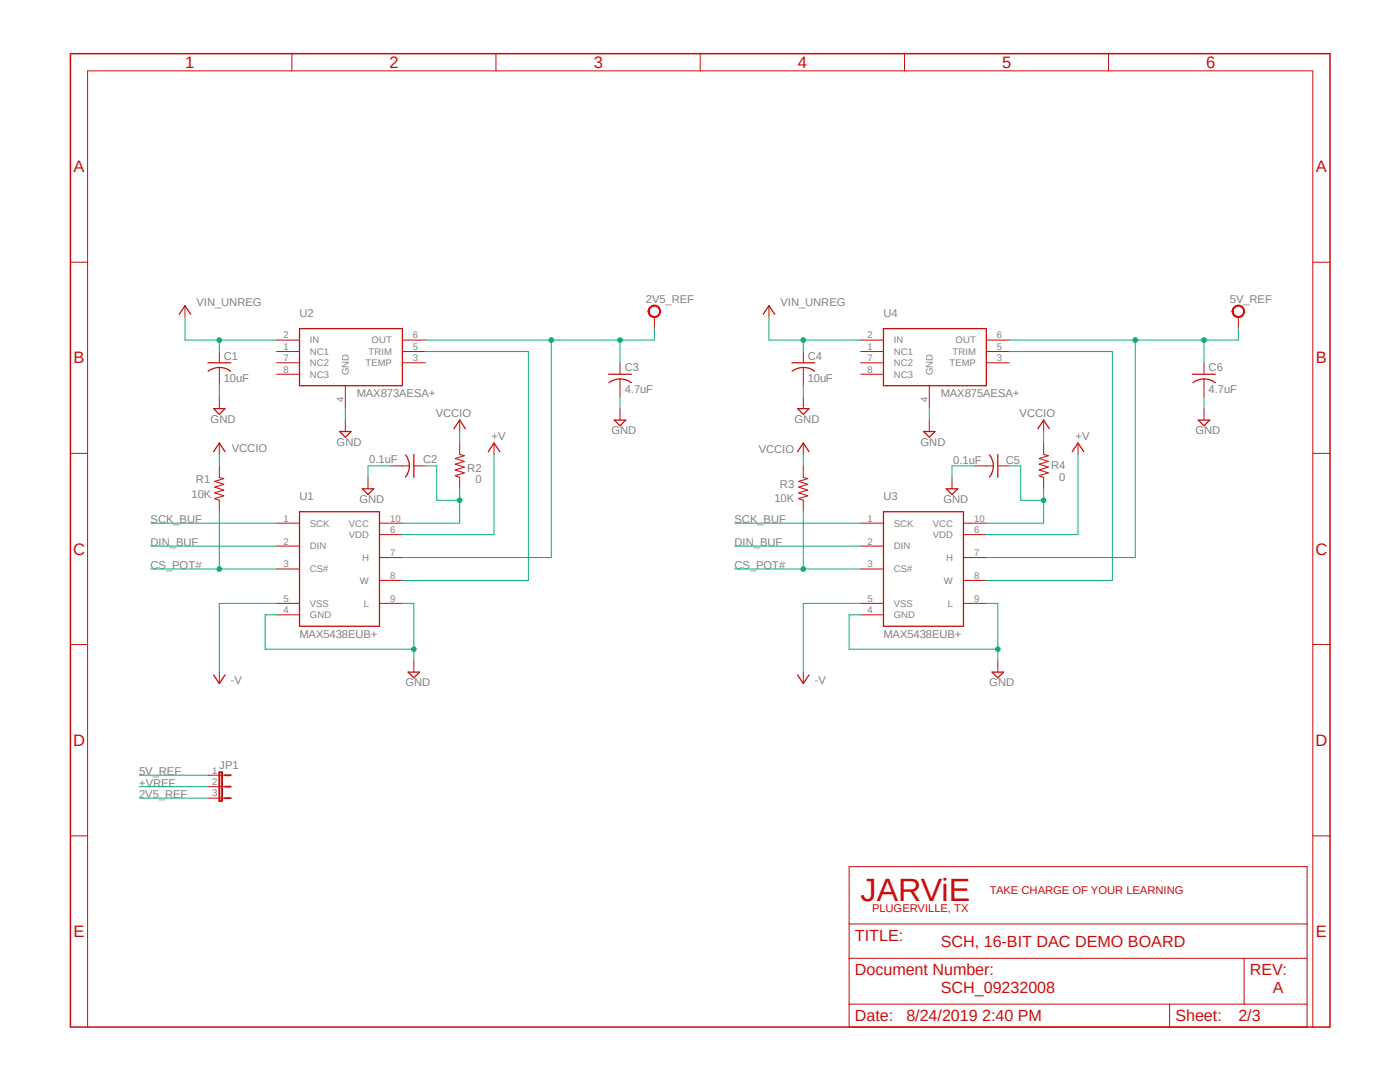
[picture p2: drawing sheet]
<svg xmlns="http://www.w3.org/2000/svg" width="279mm" height="216mm" viewBox="0 0 279 216" stroke-linecap="round" stroke-linejoin="round" font-family="sans-serif">
<path d="M13.6 10.4l252.2 195M265.8 10.4l-252.2 195" fill="none" stroke="#fff" stroke-width=".2"/>
<path d="M14.1 10.7h251.3v194.2h-251.3z" fill="none" stroke="#c90d0c" stroke-width=".3"/>
<g fill="none" stroke="#c90d0c" stroke-width=".2">
<path d="M58.3 10.7v3.4M99 10.7v3.4M139.7 10.7v3.4M180.5 10.7v3.4M221.2 10.7v3.4M14.1 52.3h3.4M262 52.3h3.4M43.8 70.1v2.3M43.8 73.3v3.7M55.2 67.9h4.6M55.2 70.1h4.6M55.2 72.4h4.6"/>
<path d="M55.2 74.7h4.6M68.9 77v4.5M80.3 67.9h4.6M80.3 70.1h4.6M80.3 72.4h4.6M123.7 72.4v2.3M123.7 75.6v3.6M14.1 90.5h3.4M43.8 93v2.2M43.8 99.8v2.3M262 90.5h3.4M55.2 104.4h4.6"/>
<path d="M55.2 109h4.6M55.2 113.5h4.6M75.7 104.4h4.6M75.7 106.7h4.6M75.7 111.3h4.6M75.7 115.8h4.6M14.1 128.6h3.4M55.2 120.4h4.6M55.2 122.7h4.6M75.7 120.4h4.6M262 128.6h3.4M41.5 159.3h3.4"/>
<path d="M41.5 157h3.4M41.5 154.7h3.4M14.1 166.8h3.4M169.5 172.9h91.4v32h-91.4zM262 166.8h3.4M169.5 191.2h91.4M169.5 184.4h91.4M248.3 191.2v9.2M17.5 204.9v-190.8h244.5v190.8M169.5 200.4h91.4M233.4 200.4v4.5"/>
</g>
<path d="M43.8 95.2l.9 .3-1.9 .6 1.9 .5-1.9 .6 1.9 .6-1.9 .5 1.9 .6-1.9 .6 1 .3" fill="none" stroke="#c90d0c" stroke-width=".21"/>
<path d="M41.5 72.4h4.6M41.5 74.1a3.7 3.7 0 0 1 4.5 0M59.8 65.6h20.5v11.4h-20.5zM121.5 74.7h4.5M121.5 76.4a3.6 3.6 0 0 1 4.5 0M59.8 102.1h15.9v22.9h-15.9z" fill="none" stroke="#c90d0c" stroke-width=".25"/>
<path d="M43.8 154.1h.5v5.7h-.5zM44.9 159.3h1.2M44.9 157h1.2M44.9 154.7h1.2" fill="none" stroke="#c90d0c" stroke-width=".38"/>
<path d="M129.7 61.3a1.26 1.26 0 0 1 2 .2 1.26 1.26 0 0 1-.8 1.9 1.26 1.26 0 0 1-1.6-1.3h.3a1.03 1.03 0 0 1 1.5-.8 1.03 1.03 0 0 1 .2 1.7 1.03 1.03 0 0 1-1.7-.5v-.4h-.3z" fill-rule="evenodd" fill="#c90d0c"/>
<g fill="none" stroke="#c90d0c" stroke-width=".2">
<path d="M36.9 61v2.3M129.7 61.3a1.26 1.26 0 0 1 2 .2 1.26 1.26 0 0 1-.8 1.9 1.26 1.26 0 0 1-1.6-1.3h.3a1.03 1.03 0 0 1 1.5-.8 1.03 1.03 0 0 1 .2 1.7 1.03 1.03 0 0 1-1.7-.5v-.4h-.3zM130.6 63.3v2.3M160.3 70.1v2.3M160.3 73.3v3.7M171.7 67.9h4.6M171.7 70.1h4.6M171.7 72.4h4.6M171.7 74.7h4.6M185.5 77v4.5M196.8 67.9h4.6M196.8 70.1h4.6"/>
<path d="M196.8 72.4h4.6M240.3 72.4v2.3M240.3 75.6v3.6M43.8 88.4v2.3M91.7 83.8v2.3M98.6 88.4v2.3M160.3 93v2.2M160.3 99.8v2.3M171.7 104.4h4.6M171.7 109h4.6M171.7 113.5h4.6M192.3 104.4h4.5"/>
<path d="M192.3 106.7h4.5M192.3 111.3h4.5M192.3 115.8h4.5M43.8 134.1v2.3M171.7 120.4h4.6M171.7 122.7h4.6M192.3 120.4h4.5"/>
</g>
<path d="M35.8 62.7l1.1-1.7 1.2 1.7M158 72.4h4.6M158.1 74.1a3.7 3.7 0 0 1 4.5 0M176.3 65.6h20.5v11.4h-20.5zM238 74.7h4.6M238.1 76.4a3.6 3.6 0 0 1 4.4 0M42.6 90.1l1.2-1.7 1.1 1.7M90.6 85.6l1.1-1.8 1.2 1.8M97.5 90.1l1.1-1.7 1.1 1.7M176.3 102.1h16v22.9h-16zM42.6 134.7l1.2 1.7 1.1-1.7" fill="none" stroke="#c90d0c" stroke-width=".25"/>
<path d="M160.3 95.2l.9 .3-1.8 .6 1.8 .5-1.8 .6 1.8 .6-1.8 .5 1.8 .6-1.8 .6 .9 .3" fill="none" stroke="#c90d0c" stroke-width=".21"/>
<path d="M246.2 61.3a1.26 1.26 0 0 1 2 .2 1.26 1.26 0 0 1-.7 1.9 1.26 1.26 0 0 1-1.6-1.3h.2a1.03 1.03 0 0 1 1.5-.8 1.03 1.03 0 0 1 .2 1.7 1.03 1.03 0 0 1-1.6-.5l-.1-.4h-.2z" fill-rule="evenodd" fill="#c90d0c"/>
<g fill="none" stroke="#c90d0c" stroke-width=".2">
<path d="M43.8 79.2v2.3M153.5 61v2.3M160.3 79.2v2.3M246.2 61.3a1.26 1.26 0 0 1 2 .2 1.26 1.26 0 0 1-.7 1.9 1.26 1.26 0 0 1-1.6-1.3h.2a1.03 1.03 0 0 1 1.5-.8 1.03 1.03 0 0 1 .2 1.7 1.03 1.03 0 0 1-1.6-.5l-.1-.4h-.2zM247.1 63.3v2.3M68.9 83.8v2.3M73.4 95.2v2.3M78 93h3.7M82.6 93h2.3M91.7 88.4v2.3M91.7 95.2v2.3M123.7 81.5v2.3"/>
<path d="M160.3 88.4v2.3M185.5 83.8v2.3M190 95.2v2.3M194.6 93h3.6M199.1 93h2.3M208.3 83.8v2.3M208.3 88.4v2.3M208.3 95.2v2.3M215.1 88.4v2.3M240.3 81.5v2.3M82.6 131.8v2.3M160.3 134.1v2.3"/>
<path d="M199.1 131.8v2.3"/>
</g>
<g fill="none" stroke="#c90d0c" stroke-width=".25">
<path d="M152.3 62.7l1.2-1.7 1.1 1.7M42.6 81.5h2.3l-1.1 1.2zM67.8 86.1h2.3l-1.2 1.1zM72.3 97.5h2.3l-1.2 1.2zM80.9 90.8a3.6 3.6 0 0 1 0 4.4M82.6 90.7v4.5M122.6 83.8h2.3l-1.2 1.2zM159.2 90.1l1.1-1.7 1.2 1.7M159.2 81.5h2.3l-1.2 1.2zM184.3 86.1h2.3l-1.1 1.1zM188.8 97.5h2.3l-1.1 1.2zM197.5 90.8a3.6 3.6 0 0 1 0 4.4"/>
<path d="M199.1 90.7v4.5M207.1 85.6l1.2-1.8 1.1 1.8M214 90.1l1.1-1.7 1.2 1.7M239.1 83.8h2.3l-1.1 1.2zM81.4 134.1h2.3l-1.1 1.2zM159.2 134.7l1.1 1.7 1.2-1.7M198 134.1h2.3l-1.2 1.2z"/>
</g>
<path d="M91.7 90.7l1 .2-1.9 .6 1.9 .6-1.9 .5 1.9 .6-1.9 .6 1.9 .6-1.9 .5 .9 .3M208.3 90.7l.9 .2-1.8 .6 1.8 .6-1.8 .5 1.8 .6-1.8 .6 1.8 .6-1.8 .5 .9 .3" fill="none" stroke="#c90d0c" stroke-width=".21"/>
<path d="M240.3 79.2v2.3M171.7 122.7h-2.2v6.8h29.6M196.8 120.4h2.3v11.4" fill="none" stroke="#0dab76" stroke-width=".2"/>
<circle cx="199.1" cy="129.5" r=".46" fill="#0dab76"/>
<g fill="none" stroke="#0dab76" stroke-width=".2">
<path d="M160.3 77v2.2M185.5 81.5v2.3M55.2 122.7h-2.3v6.8h29.7M80.3 120.4h2.3v11.4"/>
<circle cx="199.1" cy="129.5" r=".46"/>
</g>
<circle cx="82.6" cy="129.5" r=".46" fill="#0dab76"/>
<g fill="none" stroke="#0dab76" stroke-width=".2">
<path d="M43.8 77v2.2M84.9 70.1h20.6v45.7h-25.2M123.7 79.2v2.3M68.9 81.5v2.3M78 93h-4.6v2.2M194.6 93h-4.6v2.2M30.1 113.5h25.1M43.8 102.1v11.4"/>
<circle cx="82.6" cy="129.5" r=".46"/>
</g>
<circle cx="43.8" cy="113.5" r=".46" fill="#0dab76"/>
<g fill="none" stroke="#0dab76" stroke-width=".2">
<path d="M146.6 113.5h25.1M160.3 102.1v11.4"/>
<circle cx="43.8" cy="113.5" r=".46"/>
</g>
<circle cx="160.3" cy="113.5" r=".46" fill="#0dab76"/>
<g fill="none" stroke="#0dab76" stroke-width=".2">
<path d="M84.9 67.9h38.8v4.5M110 67.9v43.4h-29.7M98.6 90.7v16h-18.3M215.1 90.7v16h-18.3M30.1 104.4h25.1M30.1 109h25.1M146.6 104.4h25.1M146.6 109h25.1"/>
<circle cx="160.3" cy="113.5" r=".46"/>
</g>
<circle cx="110" cy="67.9" r=".46" fill="#0dab76"/>
<g fill="none" stroke="#0dab76" stroke-width=".2">
<path d="M123.7 67.9h6.9"/>
<circle cx="110" cy="67.9" r=".46"/>
</g>
<circle cx="123.7" cy="67.9" r=".46" fill="#0dab76"/>
<g fill="none" stroke="#0dab76" stroke-width=".2">
<path d="M130.6 65.6v2.3M201.4 70.1h20.6v45.7h-25.2M201.4 67.9h38.9v4.5M226.6 67.9v43.4h-29.8M27.8 159.3h13.7M27.8 157h13.7"/>
<circle cx="123.7" cy="67.9" r=".46"/>
</g>
<circle cx="226.6" cy="67.9" r=".46" fill="#0dab76"/>
<g fill="none" stroke="#0dab76" stroke-width=".2">
<path d="M240.3 67.9h6.8"/>
<circle cx="226.6" cy="67.9" r=".46"/>
</g>
<circle cx="240.3" cy="67.9" r=".46" fill="#0dab76"/>
<g fill="none" stroke="#0dab76" stroke-width=".2">
<path d="M36.9 63.3v4.6h18.3M43.8 67.9v2.2M247.1 65.6v2.3M27.8 154.7h13.7"/>
<circle cx="240.3" cy="67.9" r=".46"/>
</g>
<circle cx="43.8" cy="67.9" r=".46" fill="#0dab76"/>
<g fill="none" stroke="#0dab76" stroke-width=".2">
<path d="M153.5 63.3v4.6h18.2M160.3 67.9v2.2"/>
<circle cx="43.8" cy="67.9" r=".46"/>
</g>
<circle cx="160.3" cy="67.9" r=".46" fill="#0dab76"/>
<g fill="none" stroke="#0dab76" stroke-width=".2">
<path d="M43.8 90.7v2.3M84.9 93h2.3v6.8h4.5M91.7 86.1v2.3M91.7 97.5v6.9h-11.4M160.3 90.7v2.3M208.3 86.1v2.3"/>
<circle cx="160.3" cy="67.9" r=".46"/>
</g>
<circle cx="91.7" cy="99.8" r=".46" fill="#0dab76"/>
<g fill="none" stroke="#0dab76" stroke-width=".2">
<path d="M201.4 93h2.3v6.8h4.6M208.3 97.5v6.9h-11.5"/>
<circle cx="91.7" cy="99.8" r=".46"/>
</g>
<circle cx="208.3" cy="99.8" r=".46" fill="#0dab76"/>
<g fill="none" stroke="#0dab76" stroke-width=".2">
<path d="M55.2 120.4h-11.4v13.7M171.7 120.4h-11.4v13.7"/>
<circle cx="208.3" cy="99.8" r=".46"/>
</g>
<text font-size="6.4" fill="#c90d0c" x="171.7" y="179.8">JARViE</text>
<g font-size="3.3" fill="#c90d0c">
<text x="37" y="13.6">1</text>
<text x="77.7" y="13.6">2</text>
<text x="118.5" y="13.6">3</text>
<text x="159.2" y="13.6">4</text>
<text x="200" y="13.6">5</text>
<text x="240.7" y="13.6">6</text>
<text x="14.7" y="34.4">A</text>
<text x="262.6" y="34.4">A</text>
<text x="14.7" y="72.5">B</text>
<text x="262.6" y="72.5">B</text>
<text x="14.6" y="110.7">C</text>
<text x="262.5" y="110.7">C</text>
<text x="14.6" y="148.8">D</text>
<text x="262.5" y="148.8">D</text>
<text x="14.7" y="187">E</text>
<text x="262.6" y="187">E</text>
</g>
<g font-size="3.2" fill="#c90d0c">
<text x="170.6" y="187.8">TITLE:</text>
<text x="187.7" y="188.9">SCH, 16-BIT DAC DEMO BOARD</text>
<text x="170.6" y="194.6">Document Number:</text>
<text x="249.4" y="194.6">REV:</text>
<text x="170.6" y="203.8">Date:</text>
<text x="180.9" y="203.8">8/24/2019 2:40 PM</text>
<text x="187.7" y="198.1">SCH_09232008</text>
<text x="234.6" y="203.8">Sheet:</text>
<text x="247.1" y="203.8">2/3</text>
<text x="254" y="198.1">A</text>
</g>
<g font-size="2.2" fill="#808080">
<text x="39.2" y="61">VIN_UNREG</text>
<text x="59.8" y="63.3">U2</text>
<text x="128.9" y="60.4">2V5_REF</text>
<text x="155.7" y="61">VIN_UNREG</text>
<text x="176.3" y="63.3">U4</text>
<text x="245.4" y="60.4">5V_REF</text>
<text x="44.7" y="71.8">C1</text>
<text x="161.2" y="71.8">C4</text>
<text x="44.7" y="76.2">10uF</text>
<text x="124.7" y="74.1">C3</text>
<text x="161.2" y="76.2">10uF</text>
<text x="241.2" y="74.1">C6</text>
<text x="71.2" y="79.2">MAX873AESA+</text>
<text x="87" y="83.1">VCCIO</text>
<text x="124.7" y="78.5">4.7uF</text>
<text x="187.7" y="79.2">MAX875AESA+</text>
<text x="203.5" y="83.1">VCCIO</text>
<text x="241.2" y="78.5">4.7uF</text>
<text x="42" y="84.4">GND</text>
<text x="67.2" y="89">GND</text>
<text x="98.1" y="87.7">+V</text>
<text x="122" y="86.7">GND</text>
<text x="158.6" y="84.4">GND</text>
<text x="183.7" y="89">GND</text>
<text x="214.6" y="87.7">+V</text>
<text x="238.6" y="86.7">GND</text>
<text x="46.3" y="90.3">VCCIO</text>
<text x="73.7" y="92.4">0.1uF</text>
<text x="84.5" y="92.4">C2</text>
<text x="93.3" y="94.1">R2</text>
<text x="151.4" y="90.5">VCCIO</text>
<text x="190.2" y="92.6">0.1uF</text>
<text x="200.7" y="92.6">C5</text>
<text x="209.8" y="93.6">R4</text>
<text x="211.4" y="96">0</text>
<text x="38.2" y="99.4">10K</text>
<text x="39.1" y="96.4">R1</text>
<text x="59.8" y="99.8">U1</text>
<text x="71.8" y="100.4">GND</text>
<text x="94.9" y="96.4">0</text>
<text x="154.6" y="100.1">10K</text>
<text x="155.7" y="97.3">R3</text>
<text x="176.3" y="99.8">U3</text>
<text x="188.3" y="100.4">GND</text>
<text x="30.1" y="104.4">SCK_BUF</text>
<text x="146.6" y="104.4">SCK_BUF</text>
<text x="30.1" y="113.5">CS_POT#</text>
<text x="30.1" y="109">DIN_BUF</text>
<text x="146.6" y="113.5">CS_POT#</text>
<text x="146.6" y="109">DIN_BUF</text>
<text x="59.8" y="127.3">MAX5438EUB+</text>
<text x="176.3" y="127.3">MAX5438EUB+</text>
<text x="46.1" y="136.4">-V</text>
<text x="80.9" y="136.9">GND</text>
<text x="162.6" y="136.4">-V</text>
<text x="197.4" y="136.9">GND</text>
<text x="27.8" y="154.7">5V_REF</text>
<text x="43.8" y="153.5">JP1</text>
<text x="27.8" y="159.3">2V5_REF</text>
<text x="27.8" y="157">+VREF</text>
</g>
<g font-size="2.2" fill="#c90d0c">
<text x="197.6" y="178.4">TAKE CHARGE OF YOUR LEARNING</text>
<text x="174" y="182.1">PLUGERVILLE, TX</text>
</g>
<g font-size="1.9" fill="#808080">
<text x="56.6" y="67.5">2</text>
<text x="56.6" y="69.8">1</text>
<text x="61.8" y="68.5">IN</text>
<text x="61.8" y="70.8">NC1</text>
<text x="73.6" y="70.8">TRIM</text>
<text x="74.2" y="68.5">OUT</text>
<text x="82.4" y="67.5">6</text>
<text x="82.4" y="69.8">5</text>
<text x="173.1" y="67.5">2</text>
<text x="173.1" y="69.8">1</text>
<text x="178.4" y="68.5">IN</text>
<text x="178.4" y="70.8">NC1</text>
<text x="190.1" y="70.8">TRIM</text>
<text x="190.7" y="68.5">OUT</text>
<text x="199" y="67.5">6</text>
<text x="199" y="69.8">5</text>
<text x="56.6" y="72.1">7</text>
<text x="56.6" y="74.4">8</text>
<text x="61.8" y="73.1">NC2</text>
<text x="61.8" y="75.4">NC3</text>
<text x="69.6" y="74.9" transform="rotate(-90 69.6 74.9)">GND</text>
<text x="72.9" y="73.1">TEMP</text>
<text x="82.4" y="72.1">3</text>
<text x="173.1" y="72.1">7</text>
<text x="173.1" y="74.4">8</text>
<text x="178.4" y="73.1">NC2</text>
<text x="178.4" y="75.4">NC3</text>
<text x="186.1" y="74.9" transform="rotate(-90 186.1 74.9)">GND</text>
<text x="189.5" y="73.1">TEMP</text>
<text x="199" y="72.1">3</text>
<text x="68.6" y="80.1" transform="rotate(-90 68.6 80.1)">4</text>
<text x="185.1" y="80.1" transform="rotate(-90 185.1 80.1)">4</text>
<text x="56.6" y="104.1">1</text>
<text x="61.8" y="105.1">SCK</text>
<text x="69.6" y="105.1">VCC</text>
<text x="69.6" y="107.4">VDD</text>
<text x="77.9" y="104.1">10</text>
<text x="77.9" y="106.4">6</text>
<text x="173.1" y="104.1">1</text>
<text x="178.4" y="105.1">SCK</text>
<text x="186.1" y="105.1">VCC</text>
<text x="186.1" y="107.4">VDD</text>
<text x="194.4" y="104.1">10</text>
<text x="194.4" y="106.4">6</text>
<text x="56.6" y="108.7">2</text>
<text x="56.6" y="113.2">3</text>
<text x="61.8" y="109.6">DIN</text>
<text x="72.3" y="111.9">H</text>
<text x="77.9" y="111">7</text>
<text x="173.1" y="108.7">2</text>
<text x="173.1" y="113.2">3</text>
<text x="178.4" y="109.6">DIN</text>
<text x="188.8" y="111.9">H</text>
<text x="194.4" y="111">7</text>
<text x="61.8" y="114.2">CS#</text>
<text x="71.8" y="116.5">W</text>
<text x="77.9" y="115.5">8</text>
<text x="178.4" y="114.2">CS#</text>
<text x="188.3" y="116.5">W</text>
<text x="194.4" y="115.5">8</text>
<text x="56.6" y="120.1">5</text>
<text x="56.6" y="122.3">4</text>
<text x="61.8" y="121.1">VSS</text>
<text x="61.8" y="123.4">GND</text>
<text x="72.6" y="121.1">L</text>
<text x="77.9" y="120.1">9</text>
<text x="173.1" y="120.1">5</text>
<text x="173.1" y="122.3">4</text>
<text x="178.4" y="121.1">VSS</text>
<text x="178.4" y="123.4">GND</text>
<text x="189.1" y="121.1">L</text>
<text x="194.4" y="120.1">9</text>
<text x="42.4" y="154.3">1</text>
<text x="42.4" y="156.6">2</text>
<text x="42.4" y="158.9">3</text>
</g>
</svg>
